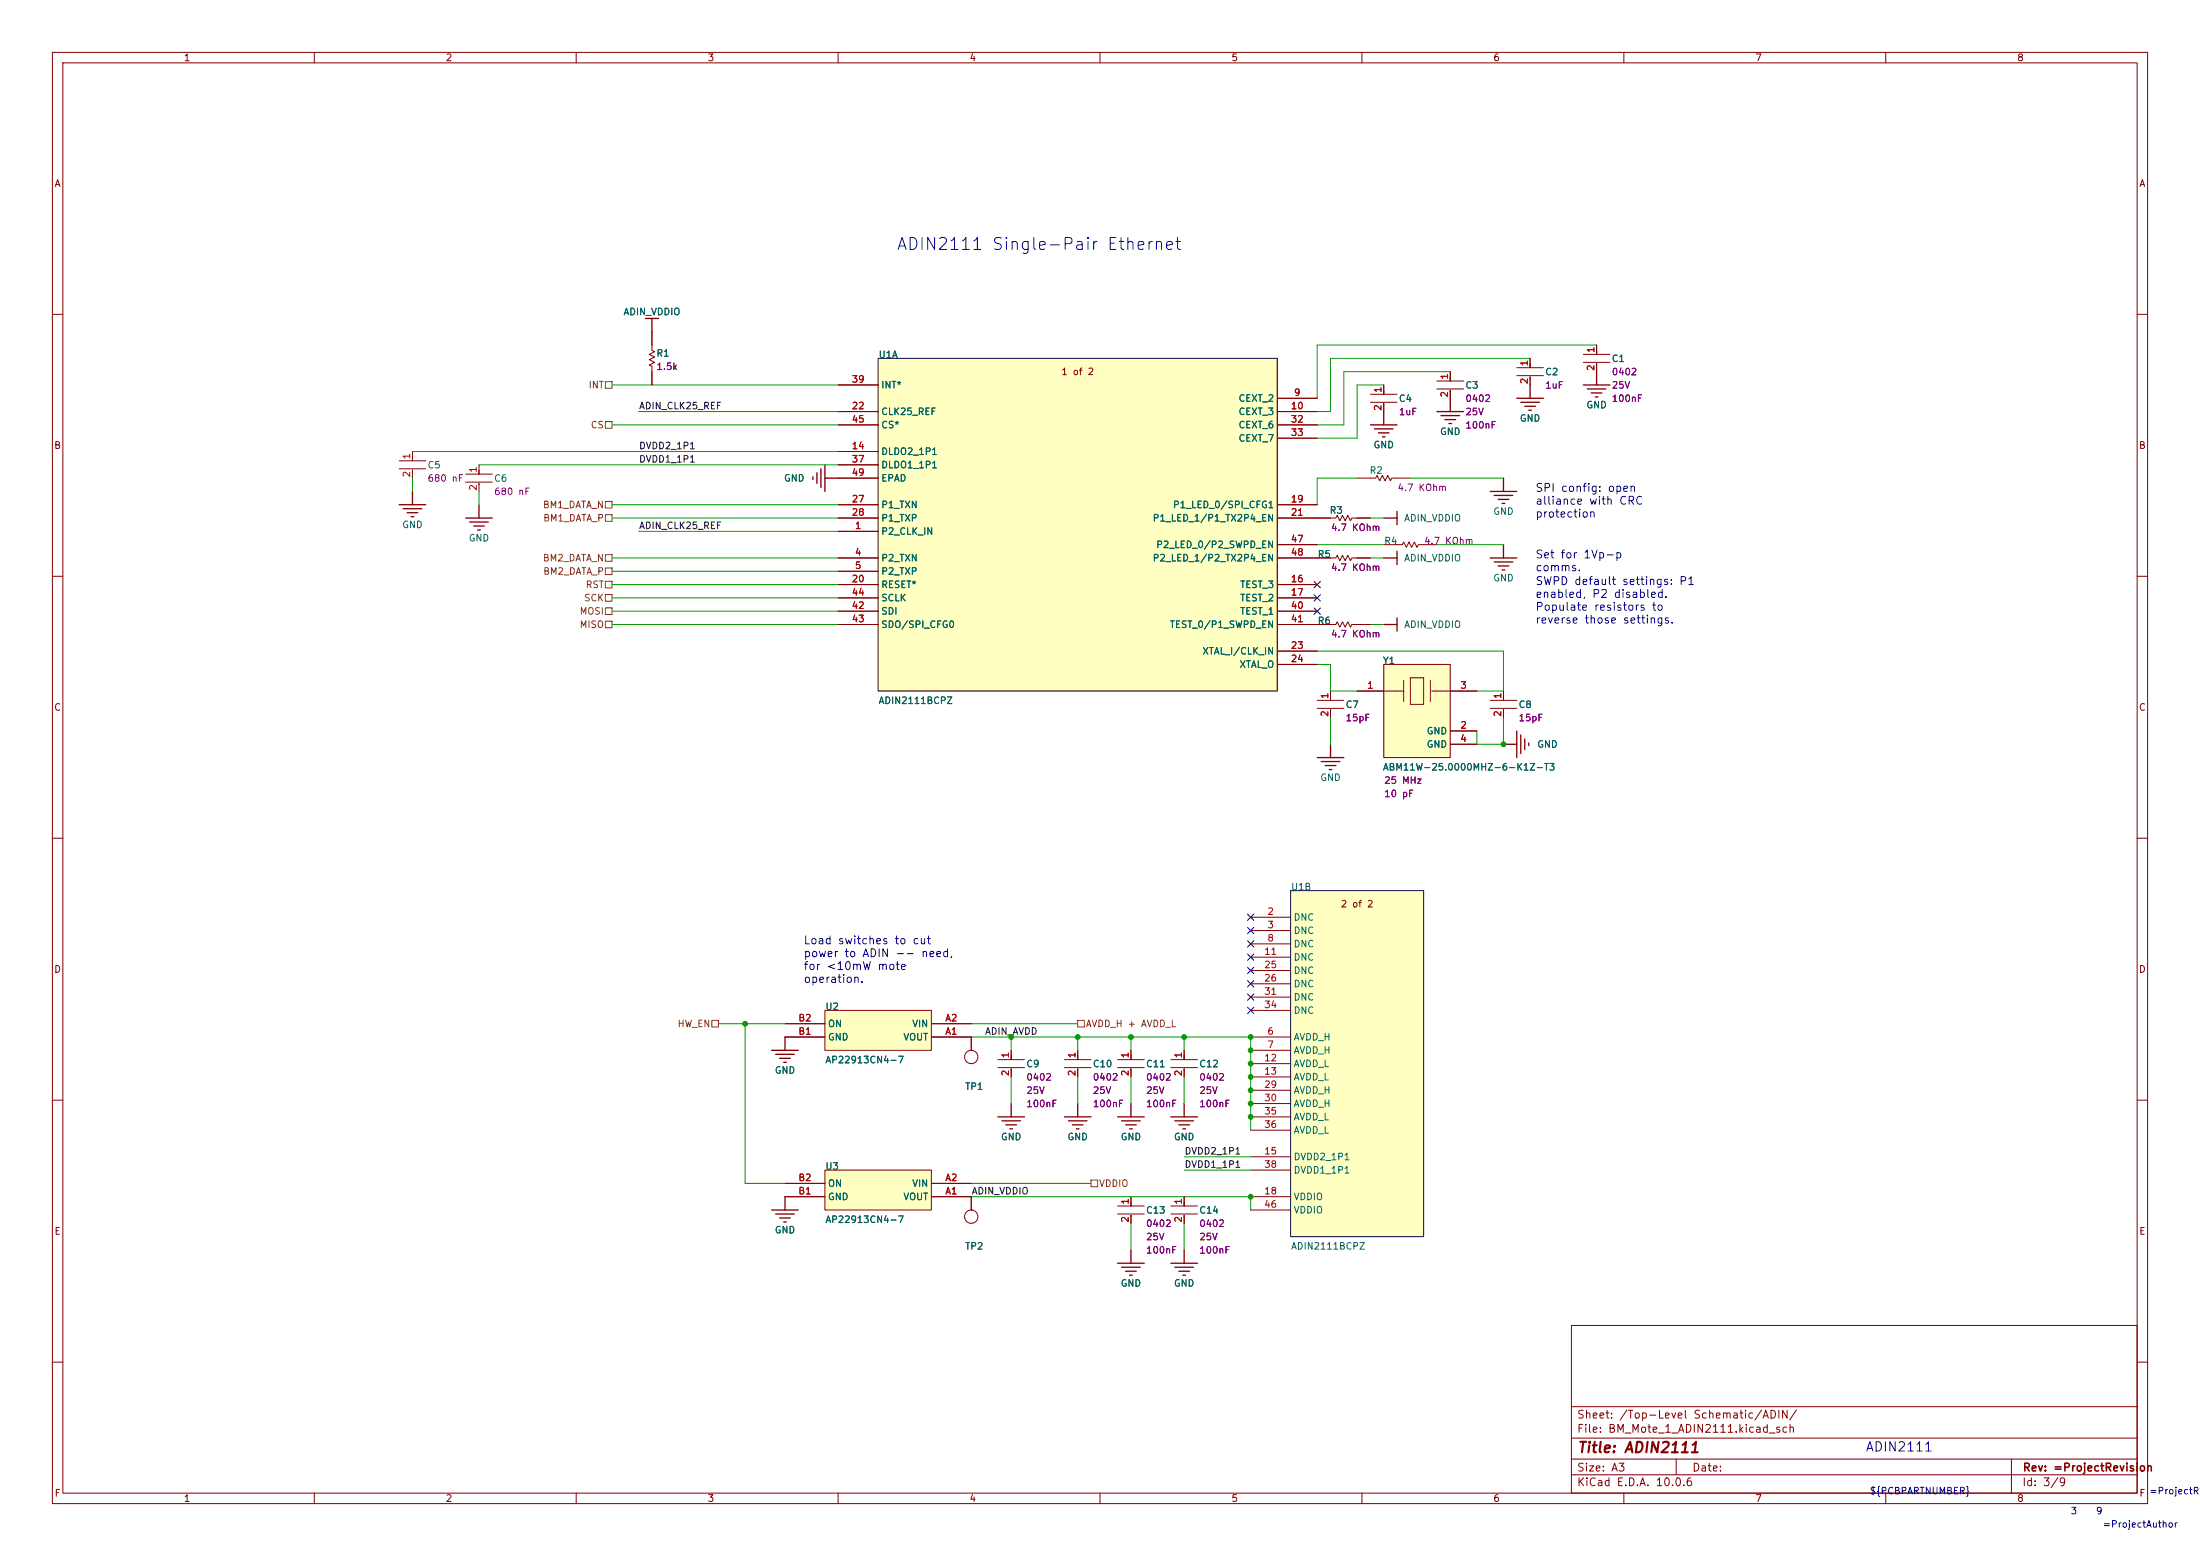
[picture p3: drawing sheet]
<svg xmlns="http://www.w3.org/2000/svg" width="420mm" height="297mm" viewBox="0 0 420 297" stroke-linecap="round" stroke-linejoin="round" font-family="sans-serif">
<g fill="none" stroke="#840000" stroke-width=".19">
<path d="M10 10h400v277h-400zM12 12h396v273h-396zM60 10v2M110 10v2M160 10v2M210 10v2M260 10v2M310 10v2M360 10v2M10 60h2M408 60h2M10 110h2"/>
<path d="M408 110h2M10 160h2M408 160h2M10 210h2M408 210h2M300 253h108v32h-108zM10 260h2M300 278.5h108M300 274.5h108M300 268.5h108M320 278.5v3M384 278.5v6.5"/>
<path d="M408 260h2M60 285v2M110 285v2M160 285v2M210 285v2M260 285v2M300 281.5h108M310 285v2M360 285v2"/>
</g>
<g fill="#fff">
<path d="M152.4 177.6h33v10.2h-33z"/>
<path d="M292.1 104h27.9v5h-27.9z"/>
<path d="M292.1 109h33v12.7h-33z"/>
<path d="M292.1 91.3h22.9v10.1h-22.9z"/>
</g>
<path d="M302.3 67.6h5M302.3 69.2h5M304.8 65.9v1.7M304.8 69.4v1.5M251.5 98.9h3.5l.3-.5 .5 1 .5-1 .5 1 .5-1 .5 1 .3-.5h3.5M251.5 106.5h3.5l.3-.5 .5 1 .5-1 .5 1 .5-1 .5 1 .3-.5h3.5M251.5 119.2h3.5l.3-.5 .5 1 .5-1 .5 1 .5-1 .5 1 .3-.5h3.5M264.2 104h3.5l.3-.5 .5 1 .5-1 .5 1 .5-1 .5 1 .3-.5h3.5" fill="none" stroke="#840000" stroke-width=".19"/>
<g fill="none" stroke="#840000" stroke-width=".25">
<path d="M155.2 91v.5M156 90.2v2.1M156.7 89.5v3.5M157.5 88.7v5.1M157.5 91.3h2.5M264.2 98.9h2.5M266.7 97.6v2.6M264.2 119.2h2.5M264.2 106.5h2.5M266.7 105.2v2.6M266.7 117.9v2.6M284.5 106.5h5.1"/>
<path d="M285.2 107.3h3.6M286 108h2M286.8 108.8h.5M287 104v2.5"/>
</g>
<path d="M264.2 126.8h12.7v17.8h-12.7z" fill="#ffffc2"/>
<path d="M259.1 131.9h8.9M268 129.9v4M269.2 129.4h2.6v5h-2.6zM273 129.9v4M273.3 131.9h8.6M276.9 139.5h5M276.9 142.1h5" fill="none" stroke="#840000" stroke-width=".19"/>
<path d="M264.2 126.8h12.7v17.8h-12.7z" fill="none" stroke="#800000" stroke-width=".19"/>
<path d="M157.5 192.9h20.3v7.6h-20.3z" fill="#ffffc2"/>
<path d="M157.5 192.9h20.3v7.6h-20.3z" fill="none" stroke="#800000" stroke-width=".19"/>
<path d="M149.9 197.9h7.6M149.9 195.4h7.6M177.8 197.9h7.6M177.8 195.4h7.6" fill="none" stroke="#840000" stroke-width=".19"/>
<path d="M246.4 170h25.4v66h-25.4z" fill="#ffffc2"/>
<path d="M246.4 170h25.4v66h-25.4z" fill="none" stroke="#000" stroke-width=".19"/>
<g fill="none" stroke="#840000" stroke-width=".19">
<path d="M238.8 175.1h7.6M238.8 177.6h7.6M238.8 197.9h7.6M238.8 180.2h7.6M238.8 182.7h7.6M238.8 185.2h7.6M238.8 187.8h7.6M238.8 190.3h7.6M238.8 192.9h7.6M238.8 200.5h7.6M238.8 203h7.6M238.8 205.6h7.6"/>
<path d="M238.8 208.1h7.6M238.8 210.6h7.6M238.8 213.2h7.6M238.8 215.7h7.6M238.8 220.8h7.6M238.8 228.4h7.6M238.8 223.3h7.6M238.8 231h7.6"/>
</g>
<path d="M251.5 144.6h5M252.2 145.4h3.6M253 146.1h2M253.7 146.9h.6M254 142.1v2.5" fill="none" stroke="#840000" stroke-width=".25"/>
<path d="M157.5 223.3h20.3v7.7h-20.3z" fill="#ffffc2"/>
<path d="M157.5 223.3h20.3v7.7h-20.3z" fill="none" stroke="#800000" stroke-width=".19"/>
<g fill="none" stroke="#840000" stroke-width=".19">
<path d="M261.6 75.3h5.1M261.6 76.8h5.1M264.2 73.5v1.8M264.2 77v1.6M274.3 72.7h5.1M274.3 74.2h5.1M276.9 70.9v1.8M276.9 74.5v1.5M251.5 133.7h5M251.5 135.2h5M254 131.9v1.8M254 135.5v1.5"/>
<path d="M284.5 133.7h5.1M284.5 135.2h5.1M287 131.9v1.8M287 135.5v1.5M185.4 197.9v2.6M185.4 200.5h.1M190.5 202.3h5.1M190.5 203.8h5.1M193 200.5v1.8M193 204v1.6M203.2 202.3h5.1M203.2 203.8h5.1"/>
<path d="M205.7 200.5v1.8M205.7 204v1.6M213.4 202.3h5M213.4 203.8h5M215.9 200.5v1.8M215.9 204v1.6M223.5 202.3h5.1M223.5 203.8h5.1M226.1 200.5v1.8M226.1 204v1.6M149.9 228.4h7.6M149.9 225.9h7.6"/>
<path d="M177.8 228.4h7.6M177.8 225.9h7.6"/>
<circle cx="185.4" cy="201.7" r="1.27"/>
</g>
<g fill="none" stroke="#840000" stroke-width=".25">
<path d="M274.3 78.6h5.1M275.1 79.3h3.5M276.9 76v2.6M275.8 80.1h2.1M276.6 80.8h.5M289.6 139.5v5.1M287 142.1h2.6M290.3 140.3v3.5M291.1 141v2.1M291.8 141.8v.5M149.9 197.9v2.6M147.3 200.5h5.1"/>
<path d="M148.1 201.2h3.5M148.8 202h2.1M149.6 202.8h.5M190.5 213.2h5.1M191.3 213.9h3.5M192 214.7h2.1M192.8 215.5h.5M193 210.6v2.6M203.2 213.2h5.1M204 213.9h3.5M204.7 214.7h2.1M205.5 215.5h.5"/>
<path d="M205.7 210.6v2.6M223.5 213.2h5.1M224.3 213.9h3.5M225 214.7h2.1M225.8 215.5h.5M226.1 210.6v2.6M147.3 231h5.1M148.1 231.7h3.5M148.8 232.5h2.1M149.6 233.2h.5M149.9 228.4v2.6M215.9 238.6v2.5"/>
<path d="M213.4 241.1h5M214.1 241.9h3.6M214.9 242.6h2M215.6 243.4h.6"/>
</g>
<path d="M167.6 68.4h76.2v63.5h-76.2z" fill="#ffffc2"/>
<path d="M167.6 68.4h76.2v63.5h-76.2z" fill="none" stroke="#000" stroke-width=".19"/>
<g fill="none" stroke="#840000" stroke-width=".19">
<path d="M124.5 63.3v3.6l.5 .2-1 .5 1 .5-1 .6 1 .5-1 .5 .5 .2v3.6M160 78.6h7.6M160 73.5h7.6M243.8 76h7.7M243.8 78.6h7.7M264.2 73.5v1.8M264.2 77v1.6M276.9 70.9v1.8M276.9 74.5v1.5M289.6 70.2h5M289.6 71.7h5M292.1 68.4v1.8"/>
<path d="M292.1 72v1.5M304.8 65.9v1.7M304.8 69.4v1.5M76.2 88h5.1M76.2 89.5h5.1M78.7 86.2v1.8M78.7 89.7v1.6M88.9 90.5h5.1M88.9 92h5.1M91.4 88.7v1.8M91.4 92.3v1.5M160 86.2h7.6"/>
<path d="M160 96.3h7.6M160 98.9h7.6M160 81.1h7.6M160 88.7h7.6M160 91.3h7.6M243.8 96.3h7.7M243.8 98.9h10.2M243.8 81.1h7.7M243.8 83.6h7.7M259.1 91.3h3.5l.3-.5 .5 1 .5-1 .5 1 .5-1 .5 1 .3-.5h3.5M259.1 98.9h2.5M160 101.4h7.6"/>
<path d="M160 106.5h7.6M160 109h7.6M160 111.6h7.6M160 114.1h7.6M160 116.7h7.6M160 119.2h7.6M243.8 106.5h10.2M243.8 111.6h7.7M243.8 114.1h7.7M243.8 116.7h7.7M243.8 119.2h10.2M243.8 104h7.7"/>
<path d="M259.1 106.5h2.5M259.1 119.2h2.5M243.8 124.3h7.7M243.8 126.8h7.7M254 131.9v1.8M254 135.5v1.5M259.1 131.9h5.1M276.9 131.9h5M276.9 139.5h5M287 131.9v1.8M287 135.5v1.5M276.9 142.1h5"/>
<path d="M149.9 197.9h7.6M149.9 195.4h7.6M177.8 197.9h7.6v2.6M177.8 195.4h7.6M193 200.5v1.8M193 204v1.6M205.7 200.5v1.8M205.7 204v1.6M215.9 200.5v1.8M215.9 204v1.6M226.1 200.5v1.8M226.1 204v1.6"/>
<path d="M149.9 228.4h7.6M149.9 225.9h7.6M177.8 228.4h7.6v2.6M177.8 225.9h7.6M185.4 231h.1M185.4 231a1.27 1.27 0 0 1 1.3 1.2 1.27 1.27 0 0 1-1.3 1.3M185.4 231a1.27 1.27 0 0 0-1.3 1.2 1.27 1.27 0 0 0 1.3 1.3M213.4 230.2h5M213.4 231.7h5M215.9 228.4v1.8M215.9 232v1.5M223.5 230.2h5.1"/>
<path d="M223.5 231.7h5.1M226.1 228.4v1.8M226.1 232v1.5"/>
</g>
<g fill="none" stroke="#840000" stroke-width=".25">
<path d="M123.2 60.8h2.5M124.5 60.8v2.5M264.2 78.6v2.5M289.6 76h5M290.3 76.8h3.6M291.1 77.5h2M291.8 78.3h.6M292.1 73.5v2.5M302.3 73.5h5M303 74.2h3.6M303.8 75h2M304.5 75.8h.6"/>
<path d="M304.8 70.9v2.6M76.2 96.3h5.1M77 97.1h3.5M77.7 97.9h2.1M78.5 98.6h.5M78.7 93.8v2.5M88.9 98.9h5.1M89.7 99.6h3.5M91.4 96.3v2.6M261.6 81.1h5.1M262.4 81.9h3.5M263.1 82.6h2.1"/>
<path d="M263.9 83.4h.5M284.5 93.8h5.1M285.2 94.6h3.6M286 95.3h2M286.8 96.1h.5M287 91.3v2.5M90.4 100.4h2.1M91.2 101.2h.5M213.4 213.2h5M214.1 213.9h3.6M214.9 214.7h2M215.6 215.5h.6"/>
<path d="M215.9 210.6v2.6M226.1 238.6v2.5M223.5 241.1h5.1M224.3 241.9h3.5M225 242.6h2.1M225.8 243.4h.5"/>
</g>
<g fill="none" stroke="#725600" stroke-width=".19">
<path d="M115.6 72.8h1.2v1.3h-1.2zM115.6 95.7h1.2v1.3h-1.2zM115.6 98.2h1.2v1.3h-1.2zM115.6 80.5h1.2v1.2h-1.2zM115.6 108.4h1.2v1.3h-1.2zM115.6 105.9h1.2v1.2h-1.2zM115.6 113.5h1.2v1.3h-1.2zM115.6 116h1.2v1.3h-1.2zM115.6 118.6h1.2v1.2h-1.2zM115.6 110.9h1.2v1.3h-1.2zM135.9 194.8h1.3v1.2h-1.3zM205.7 194.8h1.3v1.2h-1.3z"/>
<path d="M208.3 225.2h1.2v1.3h-1.2z"/>
</g>
<g fill="none" stroke="#009600" stroke-width=".19">
<path d="M116.8 73.5h43.2M121.9 78.6h38.1M264.2 73.5h-5.1v10.1h-7.6M276.9 70.9h-20.4v10.2h-5M292.1 68.4h-38.1v10.2h-2.5M304.8 65.9h-53.3v10.1M78.7 86.2h81.3M78.7 91.3v2.5M91.4 88.7h68.6M91.4 93.8v2.5M116.8 81.1h43.2M116.8 96.3h43.2"/>
<path d="M116.8 98.9h43.2M259.1 91.3h-7.6v5M261.6 98.9h2.6M269.2 91.3h17.8M116.8 119.2h43.2M116.8 111.6h43.2M116.8 116.7h43.2M116.8 114.1h43.2M116.8 109h43.2M116.8 106.5h43.2M121.9 101.4h38.1M251.5 104h12.7"/>
<path d="M261.6 119.2h2.6M261.6 106.5h2.6M274.3 104h12.7M251.5 126.8h2.5v5.1h5.1M251.5 124.3h35.5v7.6h-5.1M254 137v5.1M287 137v5.1h-5.1v-2.6M137.2 195.4h12.7M142.2 195.4v30.5h7.7M185.4 197.9h53.4v17.8M185.4 195.4h20.3M193 197.9v2.6"/>
<path d="M205.7 197.9v2.6M215.9 197.9v2.6M226.1 197.9v2.6M193 205.6v5M205.7 205.6v5M215.9 205.6v5M226.1 205.6v5M185.4 228.4h53.4v2.6M185.4 225.9h22.9M215.9 233.5v5.1M226.1 233.5v5.1M226.1 223.3h12.7"/>
<path d="M226.1 220.8h12.7"/>
</g>
<g fill="none" stroke="#000084" stroke-width=".19">
<path d="M250.9 111l1.2 1.2M250.9 116.1l1.2 1.2M250.9 113.5l1.2 1.2M252.1 111l-1.2 1.2M252.1 116.1l-1.2 1.2M252.1 113.5l-1.2 1.2M238.2 179.6l1.2 1.2M238.2 174.5l1.2 1.2M238.2 177l1.2 1.2M239.4 179.6l-1.2 1.2M239.4 174.5l-1.2 1.2M239.4 177l-1.2 1.2"/>
<path d="M238.2 187.2l1.2 1.2M238.2 182.1l1.2 1.2M238.2 184.6l1.2 1.3M238.2 192.3l1.2 1.2M238.2 189.7l1.2 1.2M239.4 187.2l-1.2 1.2M239.4 182.1l-1.2 1.2M239.4 184.6l-1.2 1.3M239.4 192.3l-1.2 1.2M239.4 189.7l-1.2 1.2"/>
</g>
<g fill="#009600" stroke="#009600" stroke-width=".19">
<circle cx="238.8" cy="208.1" r=".46"/>
<circle cx="238.8" cy="228.4" r=".46"/>
<circle cx="238.8" cy="210.6" r=".46"/>
<circle cx="238.8" cy="213.2" r=".46"/>
<circle cx="238.8" cy="197.9" r=".46"/>
<circle cx="238.8" cy="200.5" r=".46"/>
<circle cx="238.8" cy="205.6" r=".46"/>
<circle cx="238.8" cy="203" r=".46"/>
<circle cx="226.1" cy="197.9" r=".46"/>
<circle cx="205.7" cy="197.9" r=".46"/>
<circle cx="215.9" cy="197.9" r=".46"/>
<circle cx="142.2" cy="195.4" r=".46"/>
<circle cx="193" cy="197.9" r=".46"/>
<circle cx="287" cy="142.1" r=".46"/>
</g>
<text font-size="2.3" fill="#0000c2" x="171" y="48.3">ADIN2111 Single-Pair Ethernet</text>
<text font-size="2" fill="#840000" x="301" y="277.8">Title: ADIN2111</text>
<text font-size="1.8" fill="#0000c2" x="356" y="277.5">ADIN2111</text>
<g font-size="1.5" fill="#0000c2">
<text x="293" y="94.3">SPI config: open</text>
<text x="293" y="96.7">alliance with CRC</text>
<text x="293" y="99.2">protection</text>
<text x="293" y="107">Set for 1Vp-p</text>
<text x="293" y="109.4">comms.</text>
<text x="293" y="112">SWPD default settings: P1</text>
<text x="293" y="114.5">enabled, P2 disabled.</text>
<text x="293" y="117">Populate resistors to</text>
<text x="293" y="119.4">reverse those settings.</text>
<text x="153.3" y="180.6">Load switches to cut</text>
<text x="153.3" y="183.1">power to ADIN -- need,</text>
<text x="153.3" y="185.5">for &lt;10mW mote</text>
<text x="153.3" y="188">operation.</text>
</g>
<g font-size="1.5" fill="#840000">
<text x="300.9" y="273.8">File: BM_Mote_1_ADIN2111.kicad_sch</text>
<text x="300.9" y="271.1">Sheet: /Top-Level Schematic/ADIN/</text>
<text x="300.9" y="281.2">Size: A3</text>
<text x="322.9" y="281.2">Date:</text>
<text x="386" y="281.2">Rev: =ProjectRevision</text>
<text x="300.9" y="284">KiCad E.D.A. 10.0.6</text>
<text x="385.9" y="284">Id: 3/9</text>
</g>
<g font-size="1.3" fill="#840000">
<text x="35" y="12">1</text>
<text x="85" y="12">2</text>
<text x="135" y="12">3</text>
<text x="185" y="12">4</text>
<text x="235" y="12">5</text>
<text x="285" y="12">6</text>
<text x="335" y="12">7</text>
<text x="385" y="12">8</text>
<text x="10.3" y="36">A</text>
<text x="408.3" y="36">A</text>
<text x="202.5" y="71.9">1 of 2</text>
<text x="10.2" y="86">B</text>
<text x="408.2" y="86">B</text>
<text x="10.2" y="136">C</text>
<text x="408.2" y="136">C</text>
<text x="255.8" y="173.5">2 of 2</text>
<text x="10.2" y="186">D</text>
<text x="408.2" y="186">D</text>
<text x="10.3" y="236">E</text>
<text x="408.3" y="236">E</text>
<text x="10.3" y="286">F</text>
<text x="35" y="287">1</text>
<text x="85" y="287">2</text>
<text x="135" y="287">3</text>
<text x="185" y="287">4</text>
<text x="235" y="287">5</text>
<text x="285" y="287">6</text>
<text x="335" y="287">7</text>
<text x="385" y="287">8</text>
<text x="408.3" y="286">F</text>
</g>
<g font-size="1.3" fill="#006464">
<text x="118.9" y="60.5">ADIN_VDDIO</text>
<text x="125.2" y="68.4">R1</text>
<text x="167.6" y="68.6">U1A</text>
<text x="294.9" y="71.9">C2</text>
<text x="307.6" y="69.4">C1</text>
<text x="168.1" y="74.4">INT*</text>
<text x="236.3" y="77">CEXT_2</text>
<text x="266.9" y="77">C4</text>
<text x="279.6" y="74.5">C3</text>
<text x="168.1" y="79.5">CLK25_REF</text>
<text x="168.1" y="82.1">CS*</text>
<text x="236.3" y="79.5">CEXT_3</text>
<text x="236.3" y="82.1">CEXT_6</text>
<text x="274.8" y="83.3">GND</text>
<text x="290" y="80.8">GND</text>
<text x="302.7" y="78.3">GND</text>
<text x="81.5" y="89.7">C5</text>
<text x="168.1" y="87.1">DLDO2_1P1</text>
<text x="168.1" y="89.7">DLDO1_1P1</text>
<text x="236.3" y="84.6">CEXT_7</text>
<text x="262.1" y="85.9">GND</text>
<text x="94.2" y="92.3">C6</text>
<text x="149.6" y="92.2">GND</text>
<text x="168.1" y="92.2">EPAD</text>
<text x="261.4" y="90.7">R2</text>
<text x="76.7" y="101.1">GND</text>
<text x="168.1" y="97.3">P1_TXN</text>
<text x="168.1" y="99.8">P1_TXP</text>
<text x="219.9" y="99.8">P1_LED_1/P1_TX2P4_EN</text>
<text x="223.8" y="97.3">P1_LED_0/SPI_CFG1</text>
<text x="253.7" y="98.4">R3</text>
<text x="268" y="99.8">ADIN_VDDIO</text>
<text x="285" y="98.6">GND</text>
<text x="89.4" y="103.7">GND</text>
<text x="168.1" y="102.4">P2_CLK_IN</text>
<text x="168.1" y="107.5">P2_TXN</text>
<text x="219.9" y="107.5">P2_LED_1/P2_TX2P4_EN</text>
<text x="220.6" y="104.9">P2_LED_0/P2_SWPD_EN</text>
<text x="251.4" y="106.7">R5</text>
<text x="264.1" y="104.2">R4</text>
<text x="268" y="107.5">ADIN_VDDIO</text>
<text x="168.1" y="110">P2_TXP</text>
<text x="168.1" y="112.5">RESET*</text>
<text x="236.6" y="112.5">TEST_3</text>
<text x="285" y="111.3">GND</text>
<text x="168.1" y="117.6">SDI</text>
<text x="168.1" y="115.1">SCLK</text>
<text x="236.6" y="115.1">TEST_2</text>
<text x="236.6" y="117.6">TEST_1</text>
<text x="251.4" y="119.4">R6</text>
<text x="168.1" y="120.2">SDO/SPI_CFG0</text>
<text x="223.2" y="120.2">TEST_0/P1_SWPD_EN</text>
<text x="229.4" y="125.2">XTAL_I/CLK_IN</text>
<text x="268" y="120.2">ADIN_VDDIO</text>
<text x="236.5" y="127.8">XTAL_O</text>
<text x="263.9" y="127.1">Y1</text>
<text x="167.6" y="134.7">ADIN2111BCPZ</text>
<text x="256.8" y="135.4">C7</text>
<text x="289.8" y="135.4">C8</text>
<text x="272.3" y="140.5">GND</text>
<text x="272.3" y="143">GND</text>
<text x="293.4" y="143">GND</text>
<text x="251.9" y="149.4">GND</text>
<text x="263.9" y="147.4">ABM11W-25.0000MHZ-6-K1Z-T3</text>
<text x="246.4" y="170.2">U1B</text>
<text x="246.9" y="176">DNC</text>
<text x="246.9" y="178.6">DNC</text>
<text x="246.9" y="181.1">DNC</text>
<text x="246.9" y="183.7">DNC</text>
<text x="246.9" y="186.2">DNC</text>
<text x="246.9" y="188.7">DNC</text>
<text x="246.9" y="191.3">DNC</text>
<text x="157.5" y="193.1">U2</text>
<text x="158" y="196.4">ON</text>
<text x="174" y="196.4">VIN</text>
<text x="246.9" y="193.8">DNC</text>
<text x="157.5" y="203.3">AP22913CN4-7</text>
<text x="158" y="198.9">GND</text>
<text x="172.3" y="198.9">VOUT</text>
<text x="246.9" y="198.9">AVDD_H</text>
<text x="246.9" y="201.4">AVDD_H</text>
<text x="246.9" y="204">AVDD_L</text>
<text x="147.8" y="205.3">GND</text>
<text x="184.1" y="208.3">TP1</text>
<text x="195.8" y="204">C9</text>
<text x="208.5" y="204">C10</text>
<text x="218.7" y="204">C11</text>
<text x="228.8" y="204">C12</text>
<text x="246.9" y="206.5">AVDD_L</text>
<text x="246.9" y="209.1">AVDD_H</text>
<text x="246.9" y="211.6">AVDD_H</text>
<text x="246.9" y="214.1">AVDD_L</text>
<text x="191" y="218">GND</text>
<text x="203.7" y="218">GND</text>
<text x="213.8" y="218">GND</text>
<text x="224" y="218">GND</text>
<text x="246.9" y="221.8">DVDD2_1P1</text>
<text x="246.9" y="216.7">AVDD_L</text>
<text x="157.5" y="223.6">U3</text>
<text x="158" y="226.8">ON</text>
<text x="174" y="226.8">VIN</text>
<text x="246.9" y="224.3">DVDD1_1P1</text>
<text x="157.5" y="233.7">AP22913CN4-7</text>
<text x="158" y="229.4">GND</text>
<text x="172.3" y="229.4">VOUT</text>
<text x="218.7" y="232">C13</text>
<text x="228.8" y="232">C14</text>
<text x="246.9" y="229.4">VDDIO</text>
<text x="246.9" y="231.9">VDDIO</text>
<text x="147.8" y="235.7">GND</text>
<text x="184.1" y="238.8">TP2</text>
<text x="246.4" y="238.8">ADIN2111BCPZ</text>
<text x="213.8" y="245.9">GND</text>
<text x="224" y="245.9">GND</text>
</g>
<g font-size="1.3" fill="#840084">
<text x="125.2" y="70.9">1.5k</text>
<text x="307.6" y="71.9">0402</text>
<text x="279.6" y="77">0402</text>
<text x="294.9" y="74.5">1uF</text>
<text x="307.6" y="74.5">25V</text>
<text x="307.6" y="77">100nF</text>
<text x="266.9" y="79.6">1uF</text>
<text x="279.6" y="79.6">25V</text>
<text x="279.6" y="82.1">100nF</text>
<text x="81.5" y="92.3">680 nF</text>
<text x="94.2" y="94.8">680 nF</text>
<text x="266.7" y="94">4.7 KOhm</text>
<text x="254" y="101.7">4.7 KOhm</text>
<text x="271.8" y="104.2">4.7 KOhm</text>
<text x="254" y="109.3">4.7 KOhm</text>
<text x="254" y="122">4.7 KOhm</text>
<text x="256.8" y="138">15pF</text>
<text x="289.8" y="138">15pF</text>
<text x="264.1" y="149.9">25 MHz</text>
<text x="264.1" y="152.5">10 pF</text>
<text x="195.8" y="206.6">0402</text>
<text x="195.8" y="209.1">25V</text>
<text x="208.5" y="206.6">0402</text>
<text x="208.5" y="209.1">25V</text>
<text x="218.7" y="206.6">0402</text>
<text x="218.7" y="209.1">25V</text>
<text x="228.8" y="206.6">0402</text>
<text x="228.8" y="209.1">25V</text>
<text x="195.8" y="211.6">100nF</text>
<text x="208.5" y="211.6">100nF</text>
<text x="218.7" y="211.6">100nF</text>
<text x="228.8" y="211.6">100nF</text>
<text x="218.7" y="234.5">0402</text>
<text x="218.7" y="237">25V</text>
<text x="218.7" y="239.6">100nF</text>
<text x="228.8" y="234.5">0402</text>
<text x="228.8" y="237">25V</text>
<text x="228.8" y="239.6">100nF</text>
</g>
<g font-size="1.3" fill="#a90000">
<text x="292" y="70" transform="rotate(-90 292 70)">1</text>
<text x="304.7" y="70.9" transform="rotate(-90 304.7 70.9)">2</text>
<text x="304.7" y="67.5" transform="rotate(-90 304.7 67.5)">1</text>
<text x="162.5" y="73.3">39</text>
<text x="246.9" y="75.9">9</text>
<text x="264" y="75.1" transform="rotate(-90 264 75.1)">1</text>
<text x="276.7" y="76" transform="rotate(-90 276.7 76)">2</text>
<text x="276.7" y="72.6" transform="rotate(-90 276.7 72.6)">1</text>
<text x="292" y="73.5" transform="rotate(-90 292 73.5)">2</text>
<text x="162.5" y="78.4">22</text>
<text x="162.5" y="81">45</text>
<text x="246.3" y="78.4">10</text>
<text x="246.3" y="81">32</text>
<text x="246.3" y="83.5">33</text>
<text x="264" y="78.5" transform="rotate(-90 264 78.5)">2</text>
<text x="78.6" y="87.8" transform="rotate(-90 78.6 87.8)">1</text>
<text x="162.5" y="86">14</text>
<text x="162.5" y="88.6">37</text>
<text x="78.6" y="91.2" transform="rotate(-90 78.6 91.2)">2</text>
<text x="91.3" y="93.8" transform="rotate(-90 91.3 93.8)">2</text>
<text x="91.3" y="90.3" transform="rotate(-90 91.3 90.3)">1</text>
<text x="162.5" y="91.1">49</text>
<text x="162.5" y="96.2">27</text>
<text x="162.5" y="98.7">28</text>
<text x="163.1" y="101.3">1</text>
<text x="246.3" y="96.2">19</text>
<text x="246.3" y="98.7">21</text>
<text x="163.1" y="106.4">4</text>
<text x="246.3" y="103.8">47</text>
<text x="246.3" y="106.4">48</text>
<text x="162.5" y="111.4">20</text>
<text x="162.5" y="114">44</text>
<text x="163.1" y="108.9">5</text>
<text x="246.3" y="111.4">16</text>
<text x="246.3" y="114">17</text>
<text x="162.5" y="116.5">42</text>
<text x="162.5" y="119.1">43</text>
<text x="246.3" y="116.5">40</text>
<text x="246.3" y="119.1">41</text>
<text x="246.3" y="124.1">23</text>
<text x="246.3" y="126.7">24</text>
<text x="260.9" y="131.8">1</text>
<text x="278.7" y="131.8">3</text>
<text x="253.9" y="137" transform="rotate(-90 253.9 137)">2</text>
<text x="253.9" y="133.5" transform="rotate(-90 253.9 133.5)">1</text>
<text x="286.9" y="137" transform="rotate(-90 286.9 137)">2</text>
<text x="286.9" y="133.5" transform="rotate(-90 286.9 133.5)">1</text>
<text x="278.7" y="139.4">2</text>
<text x="278.7" y="141.9">4</text>
<text x="241.8" y="174.9">2</text>
<text x="241.8" y="177.5">3</text>
<text x="241.2" y="182.6">11</text>
<text x="241.2" y="185.1">25</text>
<text x="241.8" y="180">8</text>
<text x="241.2" y="187.6">26</text>
<text x="241.2" y="190.2">31</text>
<text x="152.3" y="197.8">B1</text>
<text x="152.3" y="195.3">B2</text>
<text x="180.3" y="197.8">A1</text>
<text x="180.3" y="195.3">A2</text>
<text x="241.2" y="192.7">34</text>
<text x="241.8" y="197.8">6</text>
<text x="192.9" y="202.1" transform="rotate(-90 192.9 202.1)">1</text>
<text x="205.6" y="202.1" transform="rotate(-90 205.6 202.1)">1</text>
<text x="215.8" y="202.1" transform="rotate(-90 215.8 202.1)">1</text>
<text x="225.9" y="202.1" transform="rotate(-90 225.9 202.1)">1</text>
<text x="241.2" y="202.9">12</text>
<text x="241.8" y="200.3">7</text>
<text x="192.9" y="205.5" transform="rotate(-90 192.9 205.5)">2</text>
<text x="205.6" y="205.5" transform="rotate(-90 205.6 205.5)">2</text>
<text x="215.8" y="205.5" transform="rotate(-90 215.8 205.5)">2</text>
<text x="225.9" y="205.5" transform="rotate(-90 225.9 205.5)">2</text>
<text x="241.2" y="205.4">13</text>
<text x="241.2" y="208">29</text>
<text x="241.2" y="210.5">30</text>
<text x="241.2" y="213">35</text>
<text x="241.2" y="215.6">36</text>
<text x="241.2" y="220.7">15</text>
<text x="152.3" y="225.7">B2</text>
<text x="180.3" y="225.7">A2</text>
<text x="241.2" y="223.2">38</text>
<text x="152.3" y="228.3">B1</text>
<text x="180.3" y="228.3">A1</text>
<text x="215.8" y="233.5" transform="rotate(-90 215.8 233.5)">2</text>
<text x="215.8" y="230" transform="rotate(-90 215.8 230)">1</text>
<text x="225.9" y="233.5" transform="rotate(-90 225.9 233.5)">2</text>
<text x="225.9" y="230" transform="rotate(-90 225.9 230)">1</text>
<text x="241.2" y="228.3">18</text>
<text x="241.2" y="230.8">46</text>
</g>
<g font-size="1.3" fill="#725600">
<text x="112.2" y="74.4">INT</text>
<text x="112.7" y="82.1">CS</text>
<text x="103.5" y="97.3">BM1_DATA_N</text>
<text x="103.6" y="99.8">BM1_DATA_P</text>
<text x="103.5" y="107.5">BM2_DATA_N</text>
<text x="103.6" y="110">BM2_DATA_P</text>
<text x="111.7" y="112.5">RST</text>
<text x="110.6" y="117.6">MOSI</text>
<text x="111.4" y="115.1">SCK</text>
<text x="110.6" y="120.2">MISO</text>
<text x="129.2" y="196.4">HW_EN</text>
<text x="207.2" y="196.4">AVDD_H + AVDD_L</text>
<text x="209.7" y="226.8">VDDIO</text>
</g>
<g font-size="1.3" fill="#0f0f0f">
<text x="121.9" y="78.4">ADIN_CLK25_REF</text>
<text x="121.9" y="86.1">DVDD2_1P1</text>
<text x="121.9" y="88.6">DVDD1_1P1</text>
<text x="121.9" y="101.3">ADIN_CLK25_REF</text>
<text x="187.9" y="197.8">ADIN_AVDD</text>
<text x="226" y="220.7">DVDD2_1P1</text>
<text x="226" y="223.2">DVDD1_1P1</text>
<text x="185.4" y="228.3">ADIN_VDDIO</text>
</g>
<g font-size="1.3" fill="#0000c2">
<text x="356.8" y="285.5">${PCBPARTNUMBER}</text>
<text x="410.2" y="285.5">=ProjectRev</text>
<text x="395.2" y="289.4">3</text>
<text x="400" y="289.4">9</text>
<text x="401.3" y="291.9">=ProjectAuthor</text>
</g>
</svg>
